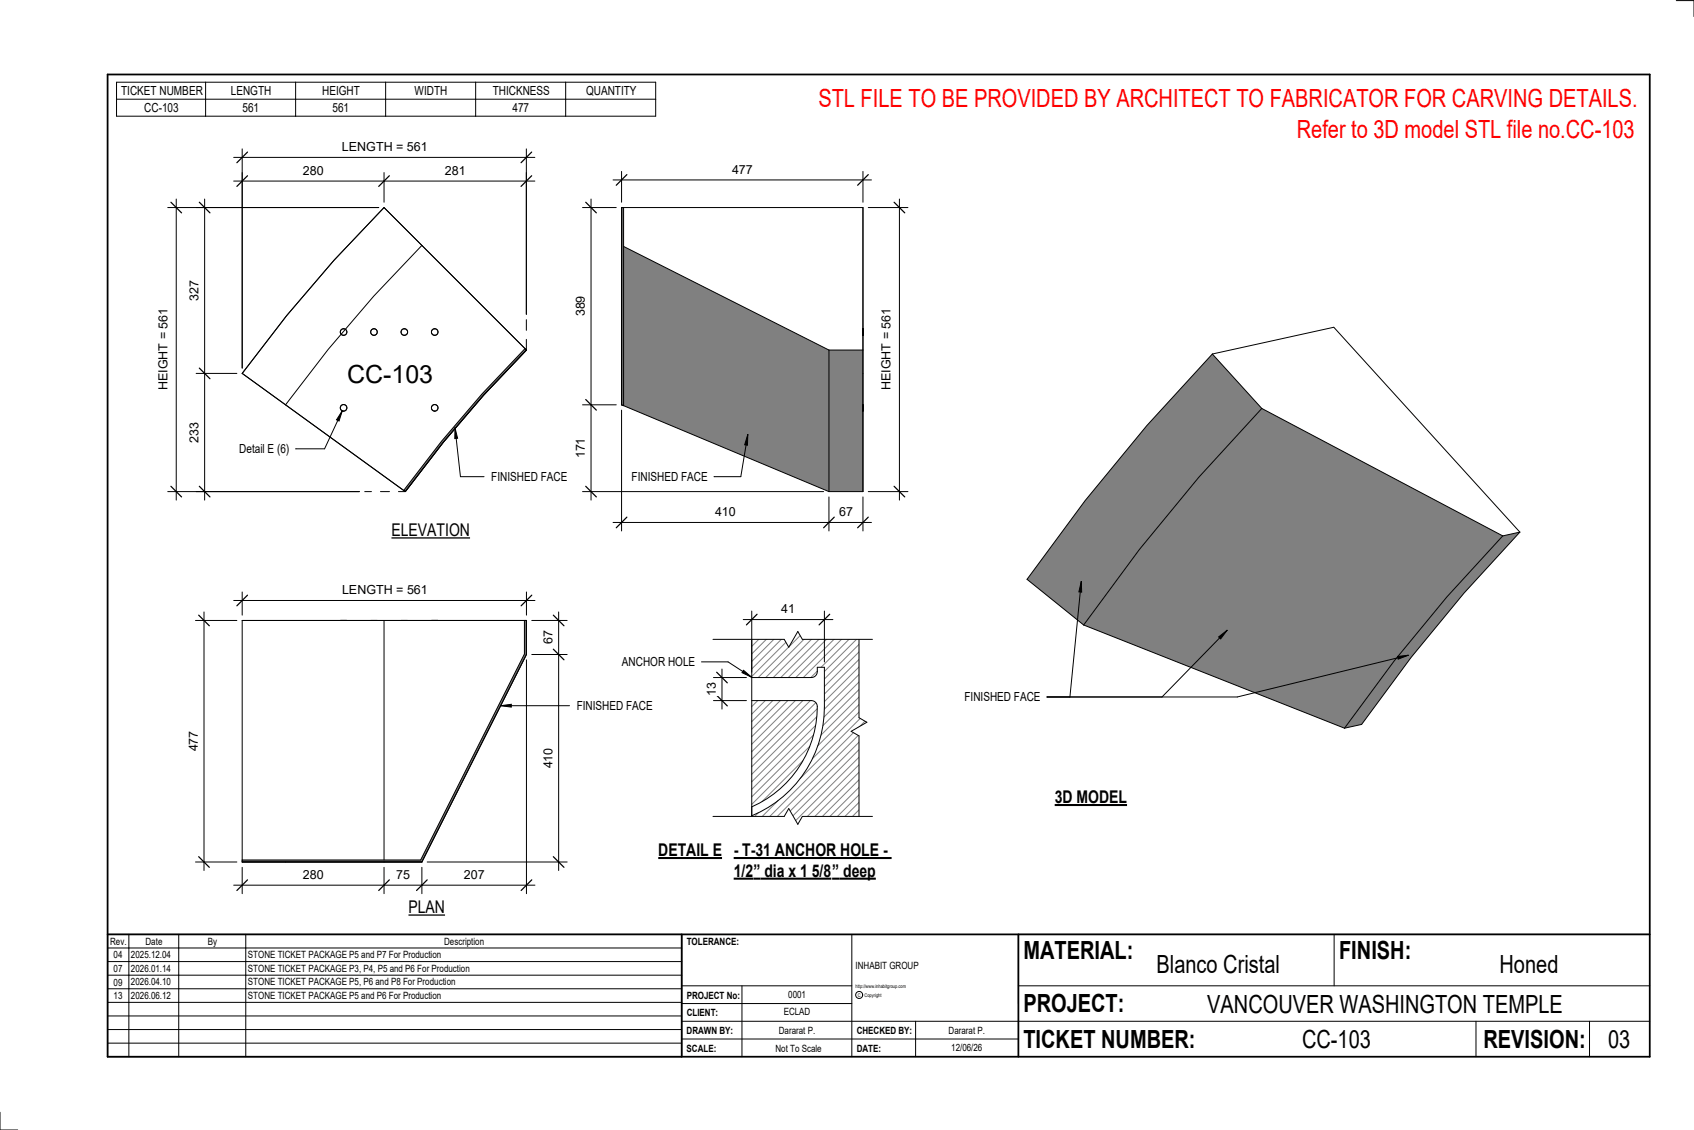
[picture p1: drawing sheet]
<svg xmlns="http://www.w3.org/2000/svg" width="914mm" height="610mm" viewBox="0 0 914 610" stroke-linecap="round" stroke-linejoin="round" font-family="sans-serif">
<g fill="#808080">
<path d="M447 189h19v76h-19z"/>
<path d="M337 133l110 56v76l-110-46z"/>
</g>
<path d="M336 112h1v107l-1-1z" fill="#7c7c7c"/>
<g fill="none" stroke="#000" stroke-width=".54">
<path d="M336 112v89M336 112v106M336 112h130M337 112v107l-1-1M466 112v153M466 112v77M336 132v86M337 133l110 56M466 177v4M447 189v76M447 189h19M466 189v76"/>
<path d="M336 218l111 47M466 218v4M447 265h19"/>
</g>
<path d="M283 188l1 1-23 24-22 26-20 26h-1l20-27 22-26z" fill="#7c7c7c"/>
<g fill="none" stroke="#000" stroke-width=".54">
<path d="M228 132l-26 28-25 28-23 30 65 47M284 172v6M283 188l-23 24-22 26-20 27h1M284 183v6M284 189l-77-77-27 28-25 30-24 31 88 64M284 189l-23 24-22 26-20 26M197 265h4M205 265h5M215 265h4"/>
<circle cx="185" cy="179" r="1.8"/>
<circle cx="202" cy="179" r="1.8"/>
<circle cx="218" cy="179" r="1.8"/>
<circle cx="235" cy="179" r="1.8"/>
<circle cx="185" cy="220" r="1.8"/>
<circle cx="235" cy="220" r="1.8"/>
</g>
<path d="M131 464h96l56-111v-18h1v18l-56 112h-97z" fill="#7c7c7c"/>
<g fill="none" stroke="#000" stroke-width=".54">
<path d="M131 335h76v129M131 335h153M131 335v130M184 335h1zM185 335h2zM200 335h2zM202 335h2zM216 335h2zM218 335h2zM219 335h65M233 335h2zM235 335h1z"/>
<path d="M283 335v18l-56 111h-96M284 335v18l-56 112M131 465h76M131 465h97M154 465h74"/>
</g>
<g fill="#808080">
<path d="M654 191l27 29-34 37-32 39-30 41-31-24 32-43 33-40z"/>
<path d="M811 289l9-2-30 33-28 35-27 36-9 2a854 854 0 0 1 85-104z"/>
<path d="M681 220l130 69-30 33-29 35-26 36-141-56 30-41 32-39z"/>
</g>
<path d="M654 191l-35 39-33 40-32 43 31 24M654 191l27 29M654 191l66-14 100 110M681 220l-34 37-32 39-30 41M681 220l130 69M811 289l-30 33-29 35-26 36M820 287l-30 33-28 35-27 36-9 2M820 287l-9 2M585 337l141 56" fill="none" stroke="#000" stroke-width=".54"/>
<path d="M406 340v26l33-1 2-1v-4h4a122 122 0 0 1-2 36 63 63 0 0 1-37 44v5h62v-105zM406 378v57a58 58 0 0 0 35-55l-1-2h-2z" fill="#fff"/>
<g fill="none" stroke="#808080" stroke-width=".54">
<path d="M407 340l-1 1M411 340l-5 5M415 340l-9 9M419 340l-13 13M423 340l-17 17M427 340l-21 21M431 340l-25 25M435 340l-26 26M439 340l-26 26M443 340l-26 26M447 340l-26 26M451 340l-25 26"/>
<path d="M455 340l-25 26M459 340l-25 26M463 340l-20 20M467 340l-22 22M468 343l-23 23M468 347l-23 23M468 351l-23 23M468 356l-23 22M468 360l-23 23M409 378l-3 3M413 378l-7 7M417 378l-11 11"/>
<path d="M421 378l-15 15M425 378l-19 19M429 378l-23 23M433 378l-27 28M437 378l-31 32M440 379l-34 35M441 362l-3 4M468 364l-23 23M468 368l-24 23M468 372l-25 25M468 376l-27 26M468 380l-29 29"/>
<path d="M439 397l-33 33M440 391l-34 35M441 387l-35 35M441 382l-35 36M468 384l-36 36M468 388l-57 57M468 392l-53 53M468 396l-49 49M433 410l-22 22M437 403l-31 31M468 400l-45 45M468 404l-41 41"/>
<path d="M468 408l-37 37M468 412l-33 33M468 416l-29 29M409 438l-3 4M420 432l-13 13M468 420l-25 25M468 425l-21 20M468 429l-16 16M468 433l-12 12M468 437l-8 8M468 441l-4 4M468 445h.1"/>
</g>
<path d="M469 112h21M485 107v163M469 265h21M406 340h62v105h-62zM406 378h32h2l1 2a58 58 0 0 1-35 55M406 366l33-1 2-1v-4h4a122 122 0 0 1-2 36 63 63 0 0 1-37 44" fill="none" stroke="#000" stroke-width=".54"/>
<path d="M483 109l5 6M483 262l5 6" fill="none" stroke="#000" stroke-width=".67"/>
<path d="M475 166h7v45h-7z" fill="#fff"/>
<path d="M331 97h139M336 92v17M466 92v17" fill="none" stroke="#000" stroke-width=".54"/>
<path d="M338 94l-5 6M469 94l-6 6" fill="none" stroke="#000" stroke-width=".67"/>
<path d="M395 88h11v7h-11z" fill="#fff"/>
<path d="M336 221v65M447 268v18M466 268v18M331 282h139" fill="none" stroke="#000" stroke-width=".54"/>
<path d="M338 279l-5 6M450 279l-5 6M469 279l-6 6" fill="none" stroke="#000" stroke-width=".67"/>
<g fill="#fff">
<path d="M453 272h7v8h-7z"/>
<path d="M386 272h11v8h-11z"/>
</g>
<path d="M314 112h19M319 107v163M314 218h19M314 265h131" fill="none" stroke="#000" stroke-width=".54"/>
<path d="M316 109l6 6M316 216l6 5M316 262l6 6" fill="none" stroke="#000" stroke-width=".67"/>
<g fill="#fff">
<path d="M310 160h7v11h-7z"/>
<path d="M310 236h7v11h-7z"/>
</g>
<path d="M126 85h163M131 80v119M284 80v90" fill="none" stroke="#000" stroke-width=".54"/>
<path d="M134 82l-6 6M287 82l-6 6" fill="none" stroke="#000" stroke-width=".67"/>
<path d="M185 75h45v8h-45z" fill="#fff"/>
<path d="M126 98h163M131 93v106M207 93v16M284 93v77" fill="none" stroke="#000" stroke-width=".54"/>
<path d="M134 95l-6 6M210 95l-6 6M287 95l-6 6" fill="none" stroke="#000" stroke-width=".67"/>
<g fill="#fff">
<path d="M163 88h12v8h-12z"/>
<path d="M240 88h11v8h-11z"/>
</g>
<path d="M91 112h113M95 107v163M91 265h103" fill="none" stroke="#000" stroke-width=".54"/>
<path d="M92 109l6 6M92 262l6 6" fill="none" stroke="#000" stroke-width=".67"/>
<path d="M84 166h8v45h-8z" fill="#fff"/>
<path d="M106 112h98M110 107v163M106 201h22M106 265h88" fill="none" stroke="#000" stroke-width=".54"/>
<path d="M108 109l5 6M108 199l5 5M108 262l5 6" fill="none" stroke="#000" stroke-width=".67"/>
<g fill="#fff">
<path d="M101 151h8v11h-8z"/>
<path d="M101 228h8v11h-8z"/>
<path d="M187 194h47v15h-47z"/>
</g>
<path d="M185 222l-2 5-1-1zM185 222l-10 20h-15" fill="none" stroke="#000" stroke-width=".54"/>
<path d="M185 222l-2 5-1-1z" fill="#000"/>
<path d="M129 238h27v8h-27z" fill="#fff"/>
<path d="M284 356v126M126 478h163M131 468v14M207 468v14M228 468v14" fill="none" stroke="#000" stroke-width=".54"/>
<path d="M134 475l-6 5M210 475l-6 5M231 475l-6 5M287 475l-6 5" fill="none" stroke="#000" stroke-width=".67"/>
<g fill="#fff">
<path d="M250 468h11v8h-11z"/>
<path d="M214 468h7v8h-7z"/>
<path d="M163 468h12v8h-12z"/>
</g>
<path d="M131 319v13M284 319v13M126 324h163" fill="none" stroke="#000" stroke-width=".54"/>
<path d="M134 321l-6 6M287 321l-6 6" fill="none" stroke="#000" stroke-width=".67"/>
<path d="M185 315h45v7h-45z" fill="#fff"/>
<path d="M287 335h19M302 330v140M287 353h19M231 465h75" fill="none" stroke="#000" stroke-width=".54"/>
<path d="M299 332l5 6M299 350l5 6M299 462l5 6" fill="none" stroke="#000" stroke-width=".67"/>
<g fill="#fff">
<path d="M292 404h8v11h-8z"/>
<path d="M292 340h8v8h-8z"/>
</g>
<path d="M106 335h22M110 330v140M106 465h22" fill="none" stroke="#000" stroke-width=".54"/>
<path d="M107 332l6 6M107 462l6 6" fill="none" stroke="#000" stroke-width=".67"/>
<g fill="#fff">
<path d="M101 394h7v11h-7z"/>
<path d="M464 340h6v105h-6v-48l-5-2 9-5-4-3z"/>
</g>
<path d="M464 340v47l4 3-9 5 5 2v48M379 357h14l13 8M401 362l5 3-5-2z" fill="none" stroke="#000" stroke-width=".54"/>
<path d="M401 362l5 3-5-2z" fill="#000"/>
<g fill="#fff">
<path d="M336 353h39v8h-39z"/>
<path d="M355 453h35v11h-35z"/>
</g>
<path d="M355 463h35" fill="none" stroke="#000" stroke-width="1.1" stroke-linecap="butt"/>
<path d="M385 338h86v7h-38l-2-4-5 8-3-4h-38z" fill="#fff"/>
<path d="M385 345h38l3 4 5-8 2 4h38" fill="none" stroke="#000" stroke-width=".54"/>
<path d="M385 440h38l3-4 5 9 2-5h38v7h-86z" fill="#fff"/>
<path d="M385 440h38l3-4 5 9 2-5h38" fill="none" stroke="#000" stroke-width=".54"/>
<g fill="#fff">
<path d="M396 453h86v11h-86z"/>
<path d="M396 464h11v11h-11z"/>
<path d="M407 464h4v11h-4z"/>
<path d="M411 464h38v11h-38z"/>
<path d="M449 464h4v11h-4z"/>
<path d="M453 464h20v11h-20z"/>
</g>
<path d="M396 463h85M396 474h53M449 474h24" fill="none" stroke="#000" stroke-width="1.1" stroke-linecap="butt"/>
<path d="M385 378h18M385 366h18M390 361v22" fill="none" stroke="#000" stroke-width=".54"/>
<path d="M387 375l6 6M387 363l6 5" fill="none" stroke="#000" stroke-width=".67"/>
<path d="M380 368h8v7h-8z" fill="#fff"/>
<path d="M401 334h49M406 330v33M445 330v27" fill="none" stroke="#000" stroke-width=".54"/>
<path d="M409 331l-6 6M448 331l-6 6" fill="none" stroke="#000" stroke-width=".67"/>
<path d="M422 325h7v7h-7z" fill="#fff"/>
<g fill="none" stroke="#000" stroke-width=".54">
<path d="M905 0h9v9M460 504v66M720 504v28M891 504h-341v37M368 532h92M401 532v38M550 532h341M368 551h523M368 541h92M494 551v19M797 551v19M858 551v19"/>
<path d="M368 561h182M0 600v10h10"/>
<circle cx="464" cy="537" r="1.9"/>
</g>
<path d="M58 40h833v530h-833zM58 504h833M368 504v66M550 504v66" fill="none" stroke="#000" stroke-width=".96"/>
<g fill="#fff">
<path d="M652 534h192v15h-192z"/>
<path d="M513 562h17v6h-17z"/>
<path d="M425 533h10v6h-10z"/>
<path d="M423 543h15v6h-15z"/>
<path d="M420 553h20v6h-20z"/>
<path d="M624 513h68v15h-68z"/>
<path d="M809 513h33v15h-33z"/>
<path d="M512 553h20v6h-20z"/>
<path d="M703 553h37v15h-37z"/>
<path d="M442 45h443v16h-443z"/>
<path d="M868 553h12v15h-12z"/>
<path d="M61 512h5v6h-5z"/>
<path d="M61 520h5v6h-5z"/>
<path d="M61 527h5v6h-5z"/>
<path d="M61 534h5v6h-5z"/>
</g>
<path d="M58 504h310v66h-310zM58 519h310M58 511h310M70 504v66M96 504v66M133 504v66M58 533h310M58 526h310M58 555h310M58 548h310M58 541h310M58 563h310" fill="none" stroke="#000" stroke-width=".54"/>
<path d="M211 281h43v10h-43z" fill="#fff"/>
<path d="M211 290h43" fill="none" stroke="#000" stroke-width=".69" stroke-linecap="butt"/>
<path d="M220 484h20v11h-20z" fill="#fff"/>
<path d="M220 494h20" fill="none" stroke="#000" stroke-width=".69" stroke-linecap="butt"/>
<path d="M569 424h40v12h-40z" fill="#fff"/>
<path d="M569 434h39" fill="none" stroke="#000" stroke-width="1.1" stroke-linecap="butt"/>
<path d="M700 62h184v15h-184z" fill="#fff"/>
<path d="M63 44h291v19h-291zM63 54h291M111 44v19M160 44v19M208 44v19M257 44v19M305 44v19M246 231l1 5-2 1zM246 231l3 26h12" fill="none" stroke="#000" stroke-width=".54"/>
<path d="M246 231l1 5-2 1z" fill="#000"/>
<path d="M265 253h41v8h-41z" fill="#fff"/>
<path d="M270 381l6-1v1z" fill="#000"/>
<path d="M270 381l6-1v1zM270 381h37" fill="none" stroke="#000" stroke-width=".54"/>
<path d="M311 377h41v8h-41z" fill="#fff"/>
<path d="M584 314v5h-2zM584 314l-6 62M658 344l4-4-3 5zM662 340l-35 36M754 354h6l-5 2zM760 354l-92 22h-103" fill="none" stroke="#000" stroke-width=".54"/>
<path d="M584 314v5h-2zM658 344l4-4-3 5zM754 354h6l-5 2z" fill="#000"/>
<path d="M521 372h40v8h-40z" fill="#fff"/>
<path d="M404 234l-1 6h-1zM404 234l-4 23h-15" fill="none" stroke="#000" stroke-width=".54"/>
<path d="M404 234l-1 6h-1z" fill="#000"/>
<path d="M341 253h41v8h-41z" fill="#fff"/>
<g font-size="13.5" fill="#f00">
<text x="442" y="58">STL FILE TO BE PROVIDED BY ARCHITECT TO FABRICATOR FOR CARVING DETAILS.</text>
<text x="700" y="75">Refer to 3D model STL file no.CC-103</text>
</g>
<g font-size="13.5">
<text x="187" y="207">CC-103</text>
<text x="552" y="517">MATERIAL:</text>
<text x="723" y="517">FINISH:</text>
<text x="624" y="525">Blanco Cristal</text>
<text x="809" y="525">Honed</text>
<text x="552" y="546">PROJECT:</text>
<text x="652" y="546">VANCOUVER WASHINGTON TEMPLE</text>
<text x="552" y="565">TICKET NUMBER:</text>
<text x="703" y="565">CC-103</text>
<text x="801" y="565">REVISION:</text>
<text x="868" y="565">03</text>
</g>
<g font-size="9.4">
<text x="211" y="289">ELEVATION</text>
<text x="569" y="433">3D MODEL</text>
<text x="355" y="462">DETAIL E</text>
<text x="396" y="462">- T-31 ANCHOR HOLE -</text>
<text x="396" y="473">1/2</text>
<text x="407" y="473">”</text>
<text x="413" y="473">dia x 1 5/8</text>
<text x="449" y="473">”</text>
<text x="455" y="473">deep</text>
<text x="220" y="493">PLAN</text>
</g>
<g font-size="6.7">
<text x="65" y="51">TICKET NUMBER</text>
<text x="125" y="51">LENGTH</text>
<text x="174" y="51">HEIGHT</text>
<text x="224" y="51">WIDTH</text>
<text x="266" y="51">THICKNESS</text>
<text x="316" y="51">QUANTITY</text>
<text x="78" y="60">CC-103</text>
<text x="131" y="60">561</text>
<text x="179" y="60">561</text>
<text x="277" y="60">477</text>
<text x="185" y="82">LENGTH = 561</text>
<text x="163" y="94">280</text>
<text x="240" y="94">281</text>
<text x="395" y="94">477</text>
<text x="107" y="162" transform="rotate(-90 107 162)">327</text>
<text x="316" y="171" transform="rotate(-90 316 171)">389</text>
<text x="90" y="211" transform="rotate(-90 90 211)">HEIGHT = 561</text>
<text x="481" y="211" transform="rotate(-90 481 211)">HEIGHT = 561</text>
<text x="107" y="239" transform="rotate(-90 107 239)">233</text>
<text x="129" y="245">Detail E (6)</text>
<text x="316" y="247" transform="rotate(-90 316 247)">171</text>
<text x="265" y="260">FINISHED FACE</text>
<text x="341" y="260">FINISHED FACE</text>
<text x="386" y="279">410</text>
<text x="453" y="279">67</text>
<text x="185" y="321">LENGTH = 561</text>
<text x="422" y="331">41</text>
<text x="298" y="348" transform="rotate(-90 298 348)">67</text>
<text x="336" y="359">ANCHOR HOLE</text>
<text x="386" y="375" transform="rotate(-90 386 375)">13</text>
<text x="311" y="383">FINISHED FACE</text>
<text x="521" y="378">FINISHED FACE</text>
<text x="107" y="405" transform="rotate(-90 107 405)">477</text>
<text x="298" y="415" transform="rotate(-90 298 415)">410</text>
<text x="163" y="474">280</text>
<text x="214" y="474">75</text>
<text x="250" y="474">207</text>
</g>
<g font-size="5.4">
<text x="59" y="510">Rev.</text>
<text x="79" y="510">Date</text>
<text x="112" y="510">By</text>
<text x="240" y="510">Description</text>
<text x="371" y="510">TOLERANCE:</text>
<text x="61" y="517">04</text>
<text x="71" y="517">2025.12.04</text>
<text x="134" y="517">STONE TICKET PACKAGE P5 and P7 For Production</text>
<text x="61" y="525">07</text>
<text x="71" y="524">2026.01.14</text>
<text x="134" y="524">STONE TICKET PACKAGE P3, P4, P5 and P6 For Production</text>
<text x="462" y="523">INHABIT GROUP</text>
<text x="61" y="532">09</text>
<text x="71" y="532">2026.04.10</text>
<text x="134" y="532">STONE TICKET PACKAGE P5, P6 and P8 For Production</text>
<text x="61" y="539">13</text>
<text x="71" y="539">2026.06.12</text>
<text x="134" y="539">STONE TICKET PACKAGE P5 and P6 For Production</text>
<text x="371" y="539">PROJECT No:</text>
<text x="425" y="538">0001</text>
<text x="371" y="548">CLIENT:</text>
<text x="423" y="548">ECLAD</text>
<text x="371" y="558">DRAWN BY:</text>
<text x="420" y="558">Dararat P.</text>
<text x="462" y="558">CHECKED BY:</text>
<text x="512" y="558">Dararat P.</text>
<text x="371" y="567">SCALE:</text>
<text x="419" y="567">Not To Scale</text>
<text x="462" y="567">DATE:</text>
<text x="513" y="567">12/06/26</text>
</g>
<g font-size="2.7">
<text x="462" y="533">http://www.inhabitgroup.com</text>
<text x="463" y="538">C</text>
<text x="467" y="538">Copyright</text>
</g>
</svg>
